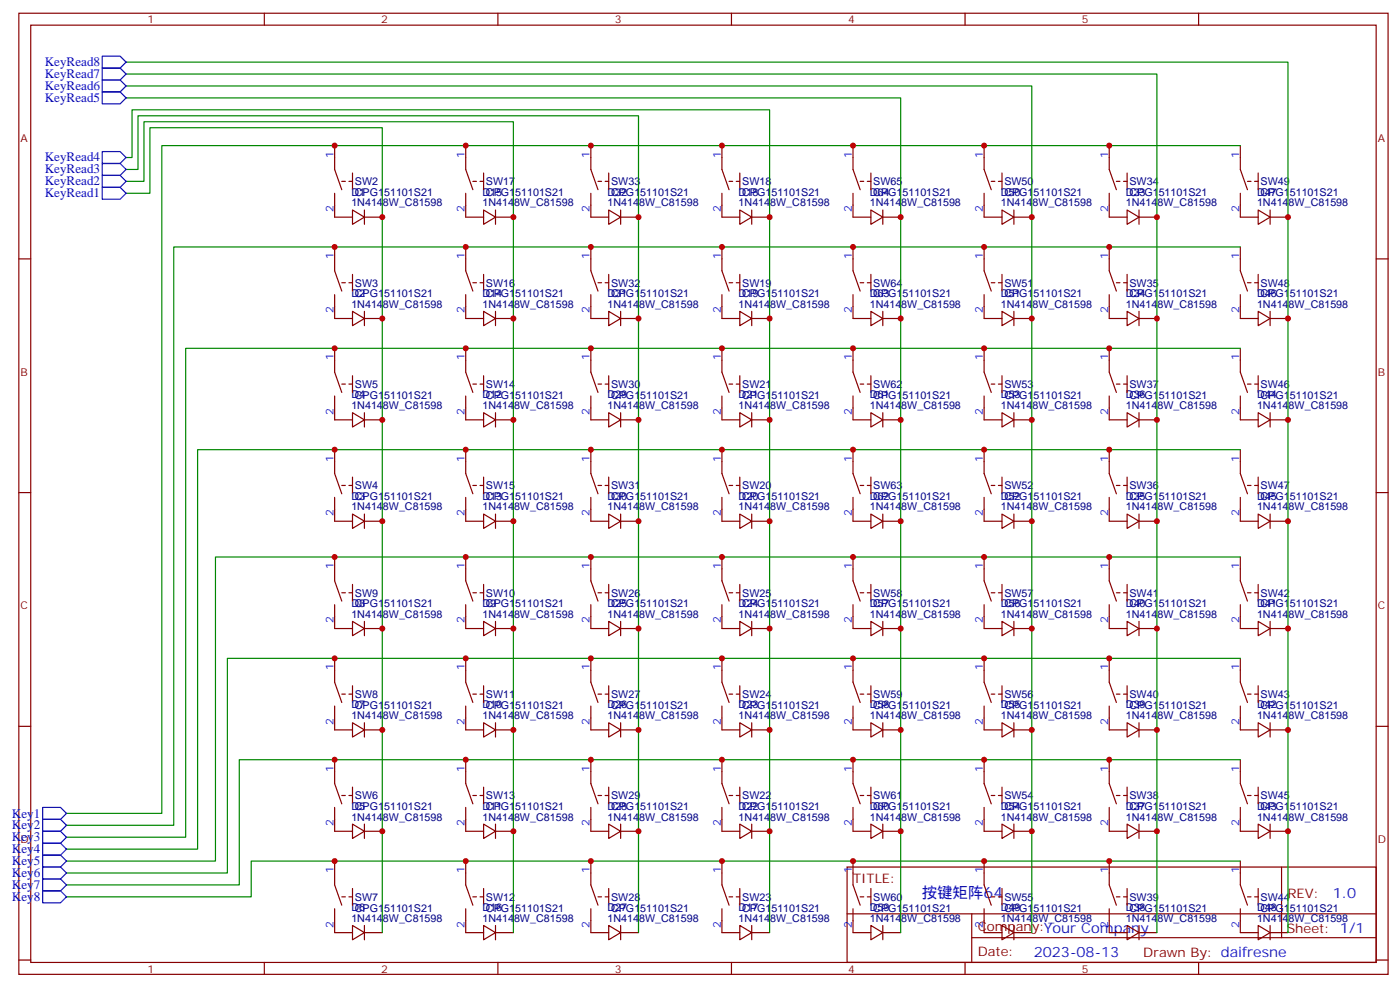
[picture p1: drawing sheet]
<svg xmlns="http://www.w3.org/2000/svg" width="414mm" height="292mm" viewBox="0 0 414 292" stroke-linecap="round" stroke-linejoin="round" font-family="sans-serif">
<g fill="none" stroke="#870000" stroke-width=".35">
<path d="M5.6 3.9h405.3v284.4h-405.3zM9.1 7.4h398.3v277.3h-398.3zM78.2 3.9v3.5M147.4 3.9v3.5M216.5 3.9v3.5M285.7 3.9v3.5M354.8 3.9v3.5M99.1 43.1v7l2.1 6M99.1 57.2v7h5.3M101.2 53.7h1M103.3 53.7h1.1M104.4 51.2v4.9"/>
<path d="M137.9 57.2v7h5.3M137.9 43.1v7l2.1 6M140 53.7h1M142.1 53.7h1.1M143.2 51.2v4.9M174.9 57.2v7h5.3M174.9 43.1v7l2.1 6M177 53.7h1.1M179.1 53.7h1.1M180.2 51.2v4.9M213.7 57.2v7h5.3M213.7 43.1v7l2.1 6"/>
<path d="M215.8 53.7h1.1M217.9 53.7h1.1M219 51.2v4.9M252.5 57.2v7h5.3M252.5 43.1v7l2.1 6M254.6 53.7h1.1M256.8 53.7h1M257.8 51.2v4.9M291.3 57.2v7h5.3M291.3 43.1v7l2.1 6M293.4 53.7h1.1M295.6 53.7h1"/>
<path d="M296.6 51.2v4.9M328.4 57.2v7h5.3M328.4 43.1v7l2.1 6M330.5 53.7h1M332.6 53.7h1.1M333.7 51.2v4.9M367.2 57.2v7h5.3M367.2 43.1v7l2.1 6M369.3 53.7h1M371.4 53.7h1.1M372.5 51.2v4.9M5.6 76.6h3.5"/>
<path d="M99.1 73.1v7l2.1 6M104.4 62.1l3.5 2.1-3.5 2.2zM107.9 62.1v4.3M107.9 64.2h5.3M137.9 73.1v7l2.1 6M143.2 62.1l3.5 2.1-3.5 2.2zM146.7 64.2h5.3M146.7 62.1v4.3M174.9 73.1v7l2.1 6M180.2 62.1l3.5 2.1-3.5 2.2zM183.7 64.2h5.3M183.7 62.1v4.3"/>
<path d="M213.7 73.1v7l2.1 6M219 62.1l3.5 2.1-3.5 2.2zM222.5 64.2h5.3M222.5 62.1v4.3M252.5 73.1v7l2.1 6M257.8 62.1l3.5 2.1-3.5 2.2zM261.3 64.2h5.3M261.3 62.1v4.3M291.3 73.1v7l2.1 6M296.6 62.1l3.5 2.1-3.5 2.2zM300.1 64.2h5.3M300.1 62.1v4.3"/>
<path d="M328.4 73.1v7l2.1 6M333.7 62.1l3.5 2.1-3.5 2.2zM337.2 64.2h5.3M337.2 62.1v4.3M367.2 73.1v7l2.1 6M372.5 62.1l3.5 2.1-3.5 2.2zM376 64.2h5.3M376 62.1v4.3M407.4 76.6h3.5M99.1 87.2v7h5.3M101.2 83.6h1M103.3 83.6h1.1"/>
<path d="M104.4 92.1l3.5 2.1-3.5 2.1zM104.4 81.2v4.9M107.9 92.1v4.2M107.9 94.2h5.3M137.9 87.2v7h5.3M140 83.6h1M142.1 83.6h1.1M143.2 92.1l3.5 2.1-3.5 2.1zM143.2 81.2v4.9M146.7 94.2h5.3M146.7 92.1v4.2M174.9 87.2v7h5.3"/>
<path d="M177 83.6h1.1M179.1 83.6h1.1M180.2 92.1l3.5 2.1-3.5 2.1zM180.2 81.2v4.9M183.7 94.2h5.3M183.7 92.1v4.2M213.7 87.2v7h5.3M215.8 83.6h1.1M217.9 83.6h1.1M219 92.1l3.5 2.1-3.5 2.1zM219 81.2v4.9M222.5 94.2h5.3"/>
<path d="M222.5 92.1v4.2M252.5 87.2v7h5.3M254.6 83.6h1.1M256.8 83.6h1M257.8 92.1l3.5 2.1-3.5 2.1zM257.8 81.2v4.9M261.3 94.2h5.3M261.3 92.1v4.2M291.3 87.2v7h5.3M293.4 83.6h1.1M295.6 83.6h1M296.6 92.1l3.5 2.1-3.5 2.1z"/>
<path d="M296.6 81.2v4.9M300.1 94.2h5.3M300.1 92.1v4.2M328.4 87.2v7h5.3M330.5 83.6h1M332.6 83.6h1.1M333.7 92.1l3.5 2.1-3.5 2.1zM333.7 81.2v4.9M337.2 94.2h5.3M337.2 92.1v4.2M367.2 87.2v7h5.3M369.3 83.6h1"/>
<path d="M371.4 83.6h1.1M372.5 92.1l3.5 2.1-3.5 2.1zM372.5 81.2v4.9M376 94.2h5.3M376 92.1v4.2M99.1 103v7.1l2.1 6M99.1 117.2v7h5.3M101.2 113.6h1M103.3 113.6h1.1M104.4 111.2v4.9M137.9 117.2v7h5.3M137.9 103v7.1l2.1 6"/>
<path d="M140 113.6h1M142.1 113.6h1.1M143.2 111.2v4.9M174.9 117.2v7h5.3M174.9 103v7.1l2.1 6M177 113.6h1.1M179.1 113.6h1.1M180.2 111.2v4.9M213.7 117.2v7h5.3M213.7 103v7.1l2.1 6M215.8 113.6h1.1M217.9 113.6h1.1"/>
<path d="M219 111.2v4.9M252.5 117.2v7h5.3M252.5 103v7.1l2.1 6M254.6 113.6h1.1M256.8 113.6h1M257.8 111.2v4.9M291.3 117.2v7h5.3M291.3 103v7.1l2.1 6M293.4 113.6h1.1M295.6 113.6h1M296.6 111.2v4.9M328.4 117.2v7h5.3"/>
<path d="M328.4 103v7.1l2.1 6M330.5 113.6h1M332.6 113.6h1.1M333.7 111.2v4.9M367.2 117.2v7h5.3M367.2 103v7.1l2.1 6M369.3 113.6h1M371.4 113.6h1.1M372.5 111.2v4.9M99.1 133v7.1l2.1 6M104.4 122.1l3.5 2.1-3.5 2.1zM107.9 122.1v4.2"/>
<path d="M107.9 124.2h5.3M137.9 133v7.1l2.1 6M143.2 122.1l3.5 2.1-3.5 2.1zM146.7 124.2h5.3M146.7 122.1v4.2M174.9 133v7.1l2.1 6M180.2 122.1l3.5 2.1-3.5 2.1zM183.7 124.2h5.3M183.7 122.1v4.2M213.7 133v7.1l2.1 6M219 122.1l3.5 2.1-3.5 2.1zM222.5 124.2h5.3"/>
<path d="M222.5 122.1v4.2M252.5 133v7.1l2.1 6M257.8 122.1l3.5 2.1-3.5 2.1zM261.3 124.2h5.3M261.3 122.1v4.2M291.3 133v7.1l2.1 6M296.6 122.1l3.5 2.1-3.5 2.1zM300.1 124.2h5.3M300.1 122.1v4.2M328.4 133v7.1l2.1 6M333.7 122.1l3.5 2.1-3.5 2.1zM337.2 124.2h5.3"/>
<path d="M337.2 122.1v4.2M367.2 133v7.1l2.1 6M372.5 122.1l3.5 2.1-3.5 2.1zM376 124.2h5.3M376 122.1v4.2M5.6 145.7h3.5M99.1 147.1v7.1h5.3M101.2 143.6h1M103.3 143.6h1.1M104.4 152.1l3.5 2.1-3.5 2.1zM104.4 141.1v5M107.9 152.1v4.2"/>
<path d="M107.9 154.2h5.3M137.9 147.1v7.1h5.3M140 143.6h1M142.1 143.6h1.1M143.2 152.1l3.5 2.1-3.5 2.1zM143.2 141.1v5M146.7 154.2h5.3M146.7 152.1v4.2M174.9 147.1v7.1h5.3M177 143.6h1.1M179.1 143.6h1.1M180.2 152.1l3.5 2.1-3.5 2.1z"/>
<path d="M180.2 141.1v5M183.7 154.2h5.3M183.7 152.1v4.2M213.7 147.1v7.1h5.3M215.8 143.6h1.1M217.9 143.6h1.1M219 152.1l3.5 2.1-3.5 2.1zM219 141.1v5M222.5 154.2h5.3M222.5 152.1v4.2M252.5 147.1v7.1h5.3M254.6 143.6h1.1"/>
<path d="M256.8 143.6h1M257.8 152.1l3.5 2.1-3.5 2.1zM257.8 141.1v5M261.3 154.2h5.3M261.3 152.1v4.2M291.3 147.1v7.1h5.3M293.4 143.6h1.1M295.6 143.6h1M296.6 152.1l3.5 2.1-3.5 2.1zM296.6 141.1v5M300.1 154.2h5.3M300.1 152.1v4.2"/>
<path d="M328.4 147.1v7.1h5.3M330.5 143.6h1M332.6 143.6h1.1M333.7 152.1l3.5 2.1-3.5 2.1zM333.7 141.1v5M337.2 154.2h5.3M337.2 152.1v4.2M367.2 147.1v7.1h5.3M369.3 143.6h1M371.4 143.6h1.1M372.5 152.1l3.5 2.1-3.5 2.1zM372.5 141.1v5"/>
<path d="M376 154.2h5.3M376 152.1v4.2M407.4 145.7h3.5M99.1 164.8v7l2.1 6M99.1 178.9v7h5.3M101.2 175.4h1M103.3 175.4h1.1M104.4 172.9v4.9M137.9 178.9v7h5.3M137.9 164.8v7l2.1 6M140 175.4h1M142.1 175.4h1.1"/>
<path d="M143.2 172.9v4.9M174.9 178.9v7h5.3M174.9 164.8v7l2.1 6M177 175.4h1.1M179.1 175.4h1.1M180.2 172.9v4.9M213.7 178.9v7h5.3M213.7 164.8v7l2.1 6M215.8 175.4h1.1M217.9 175.4h1.1M219 172.9v4.9M252.5 178.9v7h5.3"/>
<path d="M252.5 164.8v7l2.1 6M254.6 175.4h1.1M256.8 175.4h1M257.8 172.9v4.9M291.3 178.9v7h5.3M291.3 164.8v7l2.1 6M293.4 175.4h1.1M295.6 175.4h1M296.6 172.9v4.9M328.4 178.9v7h5.3M328.4 164.8v7l2.1 6M330.5 175.4h1"/>
<path d="M332.6 175.4h1.1M333.7 172.9v4.9M367.2 178.9v7h5.3M367.2 164.8v7l2.1 6M369.3 175.4h1M371.4 175.4h1.1M372.5 172.9v4.9M99.1 194.8v7l2.1 6M104.4 183.8l3.5 2.1-3.5 2.2zM107.9 183.8v4.3M107.9 185.9h5.3M137.9 194.8v7l2.1 6"/>
<path d="M143.2 183.8l3.5 2.1-3.5 2.2zM146.7 185.9h5.3M146.7 183.8v4.3M174.9 194.8v7l2.1 6M180.2 183.8l3.5 2.1-3.5 2.2zM183.7 185.9h5.3M183.7 183.8v4.3M213.7 194.8v7l2.1 6M219 183.8l3.5 2.1-3.5 2.2zM222.5 185.9h5.3M222.5 183.8v4.3M252.5 194.8v7l2.1 6"/>
<path d="M257.8 183.8l3.5 2.1-3.5 2.2zM261.3 185.9h5.3M261.3 183.8v4.3M291.3 194.8v7l2.1 6M296.6 183.8l3.5 2.1-3.5 2.2zM300.1 185.9h5.3M300.1 183.8v4.3M328.4 194.8v7l2.1 6M333.7 183.8l3.5 2.1-3.5 2.2zM337.2 185.9h5.3M337.2 183.8v4.3M367.2 194.8v7l2.1 6"/>
<path d="M372.5 183.8l3.5 2.1-3.5 2.2zM376 185.9h5.3M376 183.8v4.3M5.6 214.9h3.5M99.1 208.9v7h5.3M101.2 205.4h1M103.3 205.4h1.1M104.4 213.8l3.5 2.1-3.5 2.2zM104.4 202.9v4.9M107.9 213.8v4.3M107.9 215.9h5.3M137.9 208.9v7h5.3"/>
<path d="M140 205.4h1M142.1 205.4h1.1M143.2 213.8l3.5 2.1-3.5 2.2zM143.2 202.9v4.9M146.7 215.9h5.3M146.7 213.8v4.3M174.9 208.9v7h5.3M177 205.4h1.1M179.1 205.4h1.1M180.2 213.8l3.5 2.1-3.5 2.2zM180.2 202.9v4.9M183.7 215.9h5.3"/>
<path d="M183.7 213.8v4.3M213.7 208.9v7h5.3M215.8 205.4h1.1M217.9 205.4h1.1M219 213.8l3.5 2.1-3.5 2.2zM219 202.9v4.9M222.5 215.9h5.3M222.5 213.8v4.3M252.5 208.9v7h5.3M254.6 205.4h1.1M256.8 205.4h1M257.8 213.8l3.5 2.1-3.5 2.2z"/>
<path d="M257.8 202.9v4.9M261.3 215.9h5.3M261.3 213.8v4.3M291.3 208.9v7h5.3M293.4 205.4h1.1M295.6 205.4h1M296.6 213.8l3.5 2.1-3.5 2.2zM296.6 202.9v4.9M300.1 215.9h5.3M300.1 213.8v4.3M328.4 208.9v7h5.3M330.5 205.4h1"/>
<path d="M332.6 205.4h1.1M333.7 213.8l3.5 2.1-3.5 2.2zM333.7 202.9v4.9M337.2 215.9h5.3M337.2 213.8v4.3M367.2 208.9v7h5.3M369.3 205.4h1M371.4 205.4h1.1M372.5 213.8l3.5 2.1-3.5 2.2zM372.5 202.9v4.9M376 215.9h5.3M376 213.8v4.3"/>
<path d="M407.4 214.9h3.5M99.1 224.8v7l2.1 6M99.1 238.9v7h5.3M101.2 235.3h1M103.3 235.3h1.1M104.4 232.9v4.9M137.9 238.9v7h5.3M137.9 224.8v7l2.1 6M140 235.3h1M142.1 235.3h1.1M143.2 232.9v4.9M174.9 238.9v7h5.3"/>
<path d="M174.9 224.8v7l2.1 6M177 235.3h1.1M179.1 235.3h1.1M180.2 232.9v4.9M213.7 238.9v7h5.3M213.7 224.8v7l2.1 6M215.8 235.3h1.1M217.9 235.3h1.1M219 232.9v4.9M252.5 238.9v7h5.3M252.5 224.8v7l2.1 6M254.6 235.3h1.1"/>
<path d="M256.8 235.3h1M257.8 232.9v4.9M291.3 238.9v7h5.3M291.3 224.8v7l2.1 6M293.4 235.3h1.1M295.6 235.3h1M296.6 232.9v4.9M328.4 238.9v7h5.3M328.4 224.8v7l2.1 6M330.5 235.3h1M332.6 235.3h1.1M333.7 232.9v4.9"/>
<path d="M367.2 238.9v7h5.3M367.2 224.8v7l2.1 6M369.3 235.3h1M371.4 235.3h1.1M372.5 232.9v4.9M99.1 254.7v7.1l2.1 6M104.4 243.8l3.5 2.1-3.5 2.1zM107.9 243.8v4.2M107.9 245.9h5.3M137.9 254.7v7.1l2.1 6M143.2 243.8l3.5 2.1-3.5 2.1zM146.7 245.9h5.3"/>
<path d="M146.7 243.8v4.2M174.9 254.7v7.1l2.1 6M180.2 243.8l3.5 2.1-3.5 2.1zM183.7 245.9h5.3M183.7 243.8v4.2M213.7 254.7v7.1l2.1 6M219 243.8l3.5 2.1-3.5 2.1zM222.5 245.9h5.3M222.5 243.8v4.2M250.8 256.5h156.6v28.2h-156.6zM252.5 254.7v7.1l2.1 6M257.8 243.8l3.5 2.1-3.5 2.1z"/>
<path d="M261.3 245.9h5.3M261.3 243.8v4.2M291.3 254.7v7.1l2.1 6M296.6 243.8l3.5 2.1-3.5 2.1zM300.1 245.9h5.3M300.1 243.8v4.2M328.4 254.7v7.1l2.1 6M333.7 243.8l3.5 2.1-3.5 2.1zM337.2 245.9h5.3M337.2 243.8v4.2M367.2 254.7v7.1l2.1 6M372.5 243.8l3.5 2.1-3.5 2.1z"/>
<path d="M376 245.9h5.3M376 243.8v4.2M379.4 256.5v20.9M99.1 268.9v7h5.3M101.2 265.3h1M103.3 265.3h1.1M104.4 273.8l3.5 2.1-3.5 2.1zM104.4 262.9v4.9M107.9 273.8v4.2M107.9 275.9h5.3M137.9 268.9v7h5.3M140 265.3h1"/>
<path d="M142.1 265.3h1.1M143.2 273.8l3.5 2.1-3.5 2.1zM143.2 262.9v4.9M146.7 275.9h5.3M146.7 273.8v4.2M174.9 268.9v7h5.3M177 265.3h1.1M179.1 265.3h1.1M180.2 273.8l3.5 2.1-3.5 2.1zM180.2 262.9v4.9M183.7 275.9h5.3M183.7 273.8v4.2"/>
<path d="M213.7 268.9v7h5.3M215.8 265.3h1.1M217.9 265.3h1.1M219 273.8l3.5 2.1-3.5 2.1zM219 262.9v4.9M222.5 275.9h5.3M222.5 273.8v4.2M250.8 270.4h156.5M252.5 268.9v7h5.3M254.6 265.3h1.1M256.8 265.3h1M257.8 273.8l3.5 2.1-3.5 2.1z"/>
<path d="M257.8 262.9v4.9M261.3 275.9h5.3M261.3 273.8v4.2M287.7 277.4h119.6M287.7 270.4v14.1M291.3 268.9v7h5.3M293.4 265.3h1.1M295.6 265.3h1M296.6 273.8l3.5 2.1-3.5 2.1zM296.6 262.9v4.9M300.1 275.9h5.3M300.1 273.8v4.2"/>
<path d="M328.4 268.9v7h5.3M330.5 265.3h1M332.6 265.3h1.1M333.7 273.8l3.5 2.1-3.5 2.1zM333.7 262.9v4.9M337.2 275.9h5.3M337.2 273.8v4.2M367.2 268.9v7h5.3M369.3 265.3h1M371.4 265.3h1.1M372.5 273.8l3.5 2.1-3.5 2.1zM372.5 262.9v4.9"/>
<path d="M376 275.9h5.3M376 273.8v4.2M5.6 284h3.5M78.2 284.7v3.6M147.4 284.7v3.6M216.5 284.7v3.6M285.7 284.7v3.6M354.8 284.7v3.6M407.4 284h3.5"/>
</g>
<g fill="none" stroke="#008700" stroke-width=".35">
<path d="M37.3 18.4h344v257.5M37.3 29h229.3v246.9M37.3 25.4h268.1v250.5M37.3 21.9h305.2v254M37.3 57.2h7.1v-19.4h68.8v238.1M37.3 53.7h5.3v-17.7h109.4v239.9M37.3 50.1h3.6v-15.8h148.1v241.6M37.3 46.6h1.8v-14.1h188.7v243.4M367.2 43.1h-319.3v197.5h-28.2M367.2 73.1h-315.8v171.1h-31.7M367.2 103h-312.2v144.7h-35.3M367.2 133h-308.7v118.2h-38.8"/>
<path d="M367.2 164.8h-303.4v89.9h-44.1M367.2 194.8h-299.9v63.5h-47.6M367.2 224.8h-296.4v37h-51.1M367.2 254.7h-292.8v10.6h-54.7"/>
</g>
<g fill="none" stroke="#00f" stroke-width=".35">
<path d="M30.3 16.6h5.3l1.7 1.8-1.7 1.7h-5.3zM30.3 27.2h5.3l1.7 1.8-1.7 1.7h-5.3zM30.3 23.7h5.3l1.7 1.7-1.7 1.8h-5.3zM30.3 20.1h5.3l1.7 1.8-1.7 1.8h-5.3zM30.3 55.4h5.3l1.7 1.8-1.7 1.7h-5.3zM30.3 51.9h5.3l1.7 1.8-1.7 1.7h-5.3zM30.3 48.4h5.3l1.7 1.7-1.7 1.8h-5.3zM30.3 44.8h5.3l1.7 1.8-1.7 1.8h-5.3zM12.6 238.9h5.3l1.8 1.7-1.8 1.8h-5.3zM12.6 242.4h5.3l1.8 1.8-1.8 1.7h-5.3zM12.6 245.9h5.3l1.8 1.8-1.8 1.7h-5.3zM12.6 249.4h5.3l1.8 1.8-1.8 1.8h-5.3z"/>
<path d="M12.6 253h5.3l1.8 1.7-1.8 1.8h-5.3zM12.6 256.5h5.3l1.8 1.8-1.8 1.7h-5.3zM12.6 260h5.3l1.8 1.8-1.8 1.8h-5.3zM12.6 263.6h5.3l1.8 1.7-1.8 1.8h-5.3z"/>
</g>
<g fill="#c00">
<circle cx="99.1" cy="133" r=".88"/>
<circle cx="137.9" cy="133" r=".88"/>
<circle cx="213.7" cy="133" r=".88"/>
<circle cx="174.9" cy="133" r=".88"/>
<circle cx="328.4" cy="133" r=".88"/>
<circle cx="291.3" cy="133" r=".88"/>
<circle cx="252.5" cy="133" r=".88"/>
<circle cx="99.1" cy="164.8" r=".88"/>
<circle cx="137.9" cy="164.8" r=".88"/>
<circle cx="213.7" cy="164.8" r=".88"/>
<circle cx="174.9" cy="164.8" r=".88"/>
<circle cx="328.4" cy="164.8" r=".88"/>
<circle cx="291.3" cy="164.8" r=".88"/>
<circle cx="252.5" cy="164.8" r=".88"/>
<circle cx="99.1" cy="194.8" r=".88"/>
<circle cx="137.9" cy="194.8" r=".88"/>
<circle cx="213.7" cy="194.8" r=".88"/>
<circle cx="174.9" cy="194.8" r=".88"/>
<circle cx="328.4" cy="194.8" r=".88"/>
<circle cx="291.3" cy="194.8" r=".88"/>
<circle cx="252.5" cy="194.8" r=".88"/>
<circle cx="99.1" cy="224.8" r=".88"/>
<circle cx="137.9" cy="224.8" r=".88"/>
<circle cx="213.7" cy="224.8" r=".88"/>
<circle cx="174.9" cy="224.8" r=".88"/>
<circle cx="328.4" cy="224.8" r=".88"/>
<circle cx="291.3" cy="224.8" r=".88"/>
<circle cx="252.5" cy="224.8" r=".88"/>
<circle cx="99.1" cy="254.7" r=".88"/>
<circle cx="137.9" cy="254.7" r=".88"/>
<circle cx="213.7" cy="254.7" r=".88"/>
<circle cx="174.9" cy="254.7" r=".88"/>
<circle cx="328.4" cy="254.7" r=".88"/>
<circle cx="291.3" cy="254.7" r=".88"/>
<circle cx="252.5" cy="254.7" r=".88"/>
<circle cx="99.1" cy="43.1" r=".88"/>
<circle cx="137.9" cy="43.1" r=".88"/>
<circle cx="213.7" cy="43.1" r=".88"/>
<circle cx="174.9" cy="43.1" r=".88"/>
<circle cx="328.4" cy="43.1" r=".88"/>
<circle cx="291.3" cy="43.1" r=".88"/>
<circle cx="252.5" cy="43.1" r=".88"/>
<circle cx="99.1" cy="73.1" r=".88"/>
<circle cx="137.9" cy="73.1" r=".88"/>
<circle cx="213.7" cy="73.1" r=".88"/>
<circle cx="174.9" cy="73.1" r=".88"/>
<circle cx="328.4" cy="73.1" r=".88"/>
<circle cx="291.3" cy="73.1" r=".88"/>
<circle cx="252.5" cy="73.1" r=".88"/>
<circle cx="99.1" cy="103" r=".88"/>
<circle cx="137.9" cy="103" r=".88"/>
<circle cx="213.7" cy="103" r=".88"/>
<circle cx="174.9" cy="103" r=".88"/>
<circle cx="328.4" cy="103" r=".88"/>
<circle cx="291.3" cy="103" r=".88"/>
<circle cx="252.5" cy="103" r=".88"/>
<circle cx="113.2" cy="64.2" r=".88"/>
<circle cx="113.2" cy="94.2" r=".88"/>
<circle cx="113.2" cy="154.2" r=".88"/>
<circle cx="113.2" cy="124.2" r=".88"/>
<circle cx="113.2" cy="245.9" r=".88"/>
<circle cx="113.2" cy="215.9" r=".88"/>
<circle cx="113.2" cy="185.9" r=".88"/>
<circle cx="152" cy="185.9" r=".88"/>
<circle cx="152" cy="215.9" r=".88"/>
<circle cx="152" cy="245.9" r=".88"/>
<circle cx="152" cy="124.2" r=".88"/>
<circle cx="152" cy="154.2" r=".88"/>
<circle cx="152" cy="94.2" r=".88"/>
<circle cx="152" cy="64.2" r=".88"/>
<circle cx="189" cy="185.9" r=".88"/>
<circle cx="189" cy="215.9" r=".88"/>
<circle cx="189" cy="245.9" r=".88"/>
<circle cx="189" cy="124.2" r=".88"/>
<circle cx="189" cy="154.2" r=".88"/>
<circle cx="189" cy="94.2" r=".88"/>
<circle cx="189" cy="64.2" r=".88"/>
<circle cx="227.8" cy="64.2" r=".88"/>
<circle cx="227.8" cy="94.2" r=".88"/>
<circle cx="227.8" cy="154.2" r=".88"/>
<circle cx="227.8" cy="124.2" r=".88"/>
<circle cx="227.8" cy="245.9" r=".88"/>
<circle cx="227.8" cy="215.9" r=".88"/>
<circle cx="227.8" cy="185.9" r=".88"/>
<circle cx="266.6" cy="185.9" r=".88"/>
<circle cx="266.6" cy="215.9" r=".88"/>
<circle cx="266.6" cy="245.9" r=".88"/>
<circle cx="266.6" cy="124.2" r=".88"/>
<circle cx="266.6" cy="154.2" r=".88"/>
<circle cx="266.6" cy="94.2" r=".88"/>
<circle cx="266.6" cy="64.2" r=".88"/>
<circle cx="305.4" cy="64.2" r=".88"/>
<circle cx="305.4" cy="94.2" r=".88"/>
<circle cx="305.4" cy="154.2" r=".88"/>
<circle cx="305.4" cy="124.2" r=".88"/>
<circle cx="305.4" cy="245.9" r=".88"/>
<circle cx="305.4" cy="215.9" r=".88"/>
<circle cx="305.4" cy="185.9" r=".88"/>
<circle cx="342.5" cy="64.2" r=".88"/>
<circle cx="342.5" cy="94.2" r=".88"/>
<circle cx="342.5" cy="154.2" r=".88"/>
<circle cx="342.5" cy="124.2" r=".88"/>
<circle cx="342.5" cy="245.9" r=".88"/>
<circle cx="342.5" cy="215.9" r=".88"/>
<circle cx="342.5" cy="185.9" r=".88"/>
<circle cx="381.3" cy="185.9" r=".88"/>
<circle cx="381.3" cy="215.9" r=".88"/>
<circle cx="381.3" cy="245.9" r=".88"/>
<circle cx="381.3" cy="124.2" r=".88"/>
<circle cx="381.3" cy="154.2" r=".88"/>
<circle cx="381.3" cy="94.2" r=".88"/>
<circle cx="381.3" cy="64.2" r=".88"/>
</g>
<text font-size="4.6" fill="#00f" x="272.8" y="265.5">按键矩阵64</text>
<g font-size="4.2" fill="#00f">
<text x="394.6" y="265.8">1.0</text>
<text x="306" y="283.1">2023-08-13</text>
</g>
<g font-size="3.9" fill="#00f">
<text x="13.3" y="23.1">KeyRead7</text>
<text x="13.3" y="19.5">KeyRead8</text>
<text x="13.3" y="26.6">KeyRead6</text>
<text x="13.3" y="30.1">KeyRead5</text>
<text x="13.3" y="47.8">KeyRead4</text>
<text x="13.3" y="51.3">KeyRead3</text>
<text x="13.3" y="58.4">KeyRead1</text>
<text x="13.3" y="54.8">KeyRead2</text>
<text x="3.5" y="241.9">Key1</text>
<text x="3.5" y="245.3">Key2</text>
<text x="3.5" y="248.8">Key3</text>
<text x="3.5" y="252.4">Key4</text>
<text x="3.5" y="255.9">Key5</text>
<text x="3.5" y="259.4">Key6</text>
<text x="3.5" y="263">Key7</text>
<text x="3.5" y="266.5">Key8</text>
</g>
<g font-size="3.9" fill="#800">
<text x="252.5" y="261.1">TITLE:</text>
<text x="381.1" y="265.8">REV:</text>
<text x="289.4" y="275.3">Company:Your Company</text>
<text x="380.8" y="275.9">Sheet: 1/1</text>
<text x="289.4" y="283">Date:</text>
<text x="338.5" y="283.1">Drawn By: daifresne</text>
</g>
<g font-size="3.2" fill="#800">
<text x="43.7" y="6.9">1</text>
<text x="112.8" y="6.9">2</text>
<text x="182" y="6.9">3</text>
<text x="251.1" y="6.9">4</text>
<text x="320.3" y="6.9">5</text>
<text x="6.1" y="42">A</text>
<text x="407.9" y="42">A</text>
<text x="6.1" y="111.2">B</text>
<text x="407.9" y="111.2">B</text>
<text x="6.1" y="180.3">C</text>
<text x="407.9" y="180.3">C</text>
<text x="6.1" y="249.4">D</text>
<text x="407.9" y="249.4">D</text>
<text x="43.7" y="287.7">1</text>
<text x="112.8" y="287.7">2</text>
<text x="182" y="287.7">3</text>
<text x="251.1" y="287.7">4</text>
<text x="320.3" y="287.7">5</text>
</g>
<g font-size="3.2" fill="#00f">
<text x="98.7" y="46.6" transform="rotate(-90 98.7 46.6)">1</text>
<text x="137.5" y="46.6" transform="rotate(-90 137.5 46.6)">1</text>
<text x="174.6" y="46.6" transform="rotate(-90 174.6 46.6)">1</text>
<text x="213.4" y="46.6" transform="rotate(-90 213.4 46.6)">1</text>
<text x="252.2" y="46.6" transform="rotate(-90 252.2 46.6)">1</text>
<text x="291" y="46.6" transform="rotate(-90 291 46.6)">1</text>
<text x="328" y="46.6" transform="rotate(-90 328 46.6)">1</text>
<text x="366.8" y="46.6" transform="rotate(-90 366.8 46.6)">1</text>
<text x="98.7" y="62.7" transform="rotate(-90 98.7 62.7)">2</text>
<text x="137.5" y="62.7" transform="rotate(-90 137.5 62.7)">2</text>
<text x="174.6" y="62.7" transform="rotate(-90 174.6 62.7)">2</text>
<text x="213.4" y="62.7" transform="rotate(-90 213.4 62.7)">2</text>
<text x="252.2" y="62.7" transform="rotate(-90 252.2 62.7)">2</text>
<text x="291" y="62.7" transform="rotate(-90 291 62.7)">2</text>
<text x="328" y="62.7" transform="rotate(-90 328 62.7)">2</text>
<text x="366.8" y="62.7" transform="rotate(-90 366.8 62.7)">2</text>
<text x="98.7" y="76.6" transform="rotate(-90 98.7 76.6)">1</text>
<text x="137.5" y="76.6" transform="rotate(-90 137.5 76.6)">1</text>
<text x="174.6" y="76.6" transform="rotate(-90 174.6 76.6)">1</text>
<text x="213.4" y="76.6" transform="rotate(-90 213.4 76.6)">1</text>
<text x="252.2" y="76.6" transform="rotate(-90 252.2 76.6)">1</text>
<text x="291" y="76.6" transform="rotate(-90 291 76.6)">1</text>
<text x="328" y="76.6" transform="rotate(-90 328 76.6)">1</text>
<text x="366.8" y="76.6" transform="rotate(-90 366.8 76.6)">1</text>
<text x="98.7" y="92.7" transform="rotate(-90 98.7 92.7)">2</text>
<text x="137.5" y="92.7" transform="rotate(-90 137.5 92.7)">2</text>
<text x="174.6" y="92.7" transform="rotate(-90 174.6 92.7)">2</text>
<text x="213.4" y="92.7" transform="rotate(-90 213.4 92.7)">2</text>
<text x="252.2" y="92.7" transform="rotate(-90 252.2 92.7)">2</text>
<text x="291" y="92.7" transform="rotate(-90 291 92.7)">2</text>
<text x="328" y="92.7" transform="rotate(-90 328 92.7)">2</text>
<text x="366.8" y="92.7" transform="rotate(-90 366.8 92.7)">2</text>
<text x="98.7" y="106.6" transform="rotate(-90 98.7 106.6)">1</text>
<text x="137.5" y="106.6" transform="rotate(-90 137.5 106.6)">1</text>
<text x="174.6" y="106.6" transform="rotate(-90 174.6 106.6)">1</text>
<text x="213.4" y="106.6" transform="rotate(-90 213.4 106.6)">1</text>
<text x="252.2" y="106.6" transform="rotate(-90 252.2 106.6)">1</text>
<text x="291" y="106.6" transform="rotate(-90 291 106.6)">1</text>
<text x="328" y="106.6" transform="rotate(-90 328 106.6)">1</text>
<text x="366.8" y="106.6" transform="rotate(-90 366.8 106.6)">1</text>
<text x="98.7" y="122.7" transform="rotate(-90 98.7 122.7)">2</text>
<text x="137.5" y="122.7" transform="rotate(-90 137.5 122.7)">2</text>
<text x="174.6" y="122.7" transform="rotate(-90 174.6 122.7)">2</text>
<text x="213.4" y="122.7" transform="rotate(-90 213.4 122.7)">2</text>
<text x="252.2" y="122.7" transform="rotate(-90 252.2 122.7)">2</text>
<text x="291" y="122.7" transform="rotate(-90 291 122.7)">2</text>
<text x="328" y="122.7" transform="rotate(-90 328 122.7)">2</text>
<text x="366.8" y="122.7" transform="rotate(-90 366.8 122.7)">2</text>
<text x="98.7" y="136.6" transform="rotate(-90 98.7 136.6)">1</text>
<text x="137.5" y="136.6" transform="rotate(-90 137.5 136.6)">1</text>
<text x="174.6" y="136.6" transform="rotate(-90 174.6 136.6)">1</text>
<text x="213.4" y="136.6" transform="rotate(-90 213.4 136.6)">1</text>
<text x="252.2" y="136.6" transform="rotate(-90 252.2 136.6)">1</text>
<text x="291" y="136.6" transform="rotate(-90 291 136.6)">1</text>
<text x="328" y="136.6" transform="rotate(-90 328 136.6)">1</text>
<text x="366.8" y="136.6" transform="rotate(-90 366.8 136.6)">1</text>
<text x="98.7" y="152.7" transform="rotate(-90 98.7 152.7)">2</text>
<text x="137.5" y="152.7" transform="rotate(-90 137.5 152.7)">2</text>
<text x="174.6" y="152.7" transform="rotate(-90 174.6 152.7)">2</text>
<text x="213.4" y="152.7" transform="rotate(-90 213.4 152.7)">2</text>
<text x="252.2" y="152.7" transform="rotate(-90 252.2 152.7)">2</text>
<text x="291" y="152.7" transform="rotate(-90 291 152.7)">2</text>
<text x="328" y="152.7" transform="rotate(-90 328 152.7)">2</text>
<text x="366.8" y="152.7" transform="rotate(-90 366.8 152.7)">2</text>
<text x="98.7" y="168.3" transform="rotate(-90 98.7 168.3)">1</text>
<text x="137.5" y="168.3" transform="rotate(-90 137.5 168.3)">1</text>
<text x="174.6" y="168.3" transform="rotate(-90 174.6 168.3)">1</text>
<text x="213.4" y="168.3" transform="rotate(-90 213.4 168.3)">1</text>
<text x="252.2" y="168.3" transform="rotate(-90 252.2 168.3)">1</text>
<text x="291" y="168.3" transform="rotate(-90 291 168.3)">1</text>
<text x="328" y="168.3" transform="rotate(-90 328 168.3)">1</text>
<text x="366.8" y="168.3" transform="rotate(-90 366.8 168.3)">1</text>
<text x="98.7" y="184.4" transform="rotate(-90 98.7 184.4)">2</text>
<text x="137.5" y="184.4" transform="rotate(-90 137.5 184.4)">2</text>
<text x="174.6" y="184.4" transform="rotate(-90 174.6 184.4)">2</text>
<text x="213.4" y="184.4" transform="rotate(-90 213.4 184.4)">2</text>
<text x="252.2" y="184.4" transform="rotate(-90 252.2 184.4)">2</text>
<text x="291" y="184.4" transform="rotate(-90 291 184.4)">2</text>
<text x="328" y="184.4" transform="rotate(-90 328 184.4)">2</text>
<text x="366.8" y="184.4" transform="rotate(-90 366.8 184.4)">2</text>
<text x="98.7" y="198.3" transform="rotate(-90 98.7 198.3)">1</text>
<text x="137.5" y="198.3" transform="rotate(-90 137.5 198.3)">1</text>
<text x="174.6" y="198.3" transform="rotate(-90 174.6 198.3)">1</text>
<text x="213.4" y="198.3" transform="rotate(-90 213.4 198.3)">1</text>
<text x="252.2" y="198.3" transform="rotate(-90 252.2 198.3)">1</text>
<text x="291" y="198.3" transform="rotate(-90 291 198.3)">1</text>
<text x="328" y="198.3" transform="rotate(-90 328 198.3)">1</text>
<text x="366.8" y="198.3" transform="rotate(-90 366.8 198.3)">1</text>
<text x="98.7" y="214.4" transform="rotate(-90 98.7 214.4)">2</text>
<text x="137.5" y="214.4" transform="rotate(-90 137.5 214.4)">2</text>
<text x="174.6" y="214.4" transform="rotate(-90 174.6 214.4)">2</text>
<text x="213.4" y="214.4" transform="rotate(-90 213.4 214.4)">2</text>
<text x="252.2" y="214.4" transform="rotate(-90 252.2 214.4)">2</text>
<text x="291" y="214.4" transform="rotate(-90 291 214.4)">2</text>
<text x="328" y="214.4" transform="rotate(-90 328 214.4)">2</text>
<text x="366.8" y="214.4" transform="rotate(-90 366.8 214.4)">2</text>
<text x="98.7" y="228.3" transform="rotate(-90 98.7 228.3)">1</text>
<text x="137.5" y="228.3" transform="rotate(-90 137.5 228.3)">1</text>
<text x="174.6" y="228.3" transform="rotate(-90 174.6 228.3)">1</text>
<text x="213.4" y="228.3" transform="rotate(-90 213.4 228.3)">1</text>
<text x="252.2" y="228.3" transform="rotate(-90 252.2 228.3)">1</text>
<text x="291" y="228.3" transform="rotate(-90 291 228.3)">1</text>
<text x="328" y="228.3" transform="rotate(-90 328 228.3)">1</text>
<text x="366.8" y="228.3" transform="rotate(-90 366.8 228.3)">1</text>
<text x="98.7" y="244.4" transform="rotate(-90 98.7 244.4)">2</text>
<text x="137.5" y="244.4" transform="rotate(-90 137.5 244.4)">2</text>
<text x="174.6" y="244.4" transform="rotate(-90 174.6 244.4)">2</text>
<text x="213.4" y="244.4" transform="rotate(-90 213.4 244.4)">2</text>
<text x="252.2" y="244.4" transform="rotate(-90 252.2 244.4)">2</text>
<text x="291" y="244.4" transform="rotate(-90 291 244.4)">2</text>
<text x="328" y="244.4" transform="rotate(-90 328 244.4)">2</text>
<text x="366.8" y="244.4" transform="rotate(-90 366.8 244.4)">2</text>
<text x="98.7" y="258.3" transform="rotate(-90 98.7 258.3)">1</text>
<text x="137.5" y="258.3" transform="rotate(-90 137.5 258.3)">1</text>
<text x="174.6" y="258.3" transform="rotate(-90 174.6 258.3)">1</text>
<text x="213.4" y="258.3" transform="rotate(-90 213.4 258.3)">1</text>
<text x="252.2" y="258.3" transform="rotate(-90 252.2 258.3)">1</text>
<text x="291" y="258.3" transform="rotate(-90 291 258.3)">1</text>
<text x="328" y="258.3" transform="rotate(-90 328 258.3)">1</text>
<text x="366.8" y="258.3" transform="rotate(-90 366.8 258.3)">1</text>
<text x="98.7" y="274.4" transform="rotate(-90 98.7 274.4)">2</text>
<text x="137.5" y="274.4" transform="rotate(-90 137.5 274.4)">2</text>
<text x="174.6" y="274.4" transform="rotate(-90 174.6 274.4)">2</text>
<text x="213.4" y="274.4" transform="rotate(-90 213.4 274.4)">2</text>
<text x="252.2" y="274.4" transform="rotate(-90 252.2 274.4)">2</text>
<text x="291" y="274.4" transform="rotate(-90 291 274.4)">2</text>
<text x="328" y="274.4" transform="rotate(-90 328 274.4)">2</text>
<text x="366.8" y="274.4" transform="rotate(-90 366.8 274.4)">2</text>
</g>
<g font-size="3.2" fill="#000080">
<text x="104" y="57.9">D1</text>
<text x="105.1" y="58">CPG151101S21</text>
<text x="105.1" y="54.8">SW2</text>
<text x="142.8" y="57.9">D15</text>
<text x="143.9" y="58">CPG151101S21</text>
<text x="143.9" y="54.8">SW17</text>
<text x="179.9" y="57.9">D32</text>
<text x="180.9" y="58">CPG151101S21</text>
<text x="180.9" y="54.8">SW33</text>
<text x="218.7" y="57.9">D18</text>
<text x="219.7" y="58">CPG151101S21</text>
<text x="219.7" y="54.8">SW18</text>
<text x="257.5" y="57.9">D64</text>
<text x="258.5" y="58">CPG151101S21</text>
<text x="258.5" y="54.8">SW65</text>
<text x="296.3" y="57.9">D50</text>
<text x="297.3" y="58">CPG151101S21</text>
<text x="297.3" y="54.8">SW50</text>
<text x="333.3" y="57.9">D33</text>
<text x="334.4" y="58">CPG151101S21</text>
<text x="334.4" y="54.8">SW34</text>
<text x="372.1" y="57.9">D47</text>
<text x="373.2" y="58">CPG151101S21</text>
<text x="373.2" y="54.8">SW49</text>
<text x="104" y="61.1">1N4148W_C81598</text>
<text x="142.8" y="61.1">1N4148W_C81598</text>
<text x="179.9" y="61.1">1N4148W_C81598</text>
<text x="218.7" y="61.1">1N4148W_C81598</text>
<text x="257.5" y="61.1">1N4148W_C81598</text>
<text x="296.3" y="61.1">1N4148W_C81598</text>
<text x="333.3" y="61.1">1N4148W_C81598</text>
<text x="372.1" y="61.1">1N4148W_C81598</text>
<text x="104" y="87.9">D2</text>
<text x="105.1" y="88">CPG151101S21</text>
<text x="105.1" y="84.8">SW3</text>
<text x="142.8" y="87.9">D14</text>
<text x="143.9" y="88">CPG151101S21</text>
<text x="143.9" y="84.8">SW16</text>
<text x="179.9" y="87.9">D31</text>
<text x="180.9" y="88">CPG151101S21</text>
<text x="180.9" y="84.8">SW32</text>
<text x="218.7" y="87.9">D19</text>
<text x="219.7" y="88">CPG151101S21</text>
<text x="219.7" y="84.8">SW19</text>
<text x="257.5" y="87.9">D63</text>
<text x="258.5" y="88">CPG151101S21</text>
<text x="258.5" y="84.8">SW64</text>
<text x="296.3" y="87.9">D51</text>
<text x="297.3" y="88">CPG151101S21</text>
<text x="297.3" y="84.8">SW51</text>
<text x="333.3" y="87.9">D34</text>
<text x="334.4" y="88">CPG151101S21</text>
<text x="334.4" y="84.8">SW35</text>
<text x="372.1" y="87.9">D46</text>
<text x="373.2" y="88">CPG151101S21</text>
<text x="373.2" y="84.8">SW48</text>
<text x="104" y="91.1">1N4148W_C81598</text>
<text x="142.8" y="91.1">1N4148W_C81598</text>
<text x="179.9" y="91.1">1N4148W_C81598</text>
<text x="218.7" y="91.1">1N4148W_C81598</text>
<text x="257.5" y="91.1">1N4148W_C81598</text>
<text x="296.3" y="91.1">1N4148W_C81598</text>
<text x="333.3" y="91.1">1N4148W_C81598</text>
<text x="372.1" y="91.1">1N4148W_C81598</text>
<text x="104" y="117.9">D4</text>
<text x="105.1" y="118">CPG151101S21</text>
<text x="105.1" y="114.8">SW5</text>
<text x="142.8" y="117.9">D12</text>
<text x="143.9" y="118">CPG151101S21</text>
<text x="143.9" y="114.8">SW14</text>
<text x="179.9" y="117.9">D29</text>
<text x="180.9" y="118">CPG151101S21</text>
<text x="180.9" y="114.8">SW30</text>
<text x="218.7" y="117.9">D21</text>
<text x="219.7" y="118">CPG151101S21</text>
<text x="219.7" y="114.8">SW21</text>
<text x="257.5" y="117.9">D61</text>
<text x="258.5" y="118">CPG151101S21</text>
<text x="258.5" y="114.8">SW62</text>
<text x="296.3" y="117.9">D53</text>
<text x="297.3" y="118">CPG151101S21</text>
<text x="297.3" y="114.8">SW53</text>
<text x="333.3" y="117.9">D36</text>
<text x="334.4" y="118">CPG151101S21</text>
<text x="334.4" y="114.8">SW37</text>
<text x="372.1" y="117.9">D44</text>
<text x="373.2" y="118">CPG151101S21</text>
<text x="373.2" y="114.8">SW46</text>
<text x="104" y="121">1N4148W_C81598</text>
<text x="142.8" y="121">1N4148W_C81598</text>
<text x="179.9" y="121">1N4148W_C81598</text>
<text x="218.7" y="121">1N4148W_C81598</text>
<text x="257.5" y="121">1N4148W_C81598</text>
<text x="296.3" y="121">1N4148W_C81598</text>
<text x="333.3" y="121">1N4148W_C81598</text>
<text x="372.1" y="121">1N4148W_C81598</text>
<text x="104" y="147.8">D3</text>
<text x="105.1" y="148">CPG151101S21</text>
<text x="105.1" y="144.8">SW4</text>
<text x="142.8" y="147.8">D13</text>
<text x="143.9" y="148">CPG151101S21</text>
<text x="143.9" y="144.8">SW15</text>
<text x="179.9" y="147.8">D30</text>
<text x="180.9" y="148">CPG151101S21</text>
<text x="180.9" y="144.8">SW31</text>
<text x="218.7" y="147.8">D20</text>
<text x="219.7" y="148">CPG151101S21</text>
<text x="219.7" y="144.8">SW20</text>
<text x="257.5" y="147.8">D62</text>
<text x="258.5" y="148">CPG151101S21</text>
<text x="258.5" y="144.8">SW63</text>
<text x="296.3" y="147.8">D52</text>
<text x="297.3" y="148">CPG151101S21</text>
<text x="297.3" y="144.8">SW52</text>
<text x="333.3" y="147.8">D35</text>
<text x="334.4" y="148">CPG151101S21</text>
<text x="334.4" y="144.8">SW36</text>
<text x="372.1" y="147.8">D45</text>
<text x="373.2" y="148">CPG151101S21</text>
<text x="373.2" y="144.8">SW47</text>
<text x="104" y="151">1N4148W_C81598</text>
<text x="142.8" y="151">1N4148W_C81598</text>
<text x="179.9" y="151">1N4148W_C81598</text>
<text x="218.7" y="151">1N4148W_C81598</text>
<text x="257.5" y="151">1N4148W_C81598</text>
<text x="296.3" y="151">1N4148W_C81598</text>
<text x="333.3" y="151">1N4148W_C81598</text>
<text x="372.1" y="151">1N4148W_C81598</text>
<text x="104" y="179.6">D8</text>
<text x="105.1" y="179.7">CPG151101S21</text>
<text x="105.1" y="176.5">SW9</text>
<text x="142.8" y="179.6">D9</text>
<text x="143.9" y="179.7">CPG151101S21</text>
<text x="143.9" y="176.5">SW10</text>
<text x="179.9" y="179.6">D25</text>
<text x="180.9" y="179.7">CPG151101S21</text>
<text x="180.9" y="176.5">SW26</text>
<text x="218.7" y="179.6">D24</text>
<text x="219.7" y="179.7">CPG151101S21</text>
<text x="219.7" y="176.5">SW25</text>
<text x="257.5" y="179.6">D57</text>
<text x="258.5" y="179.7">CPG151101S21</text>
<text x="258.5" y="176.5">SW58</text>
<text x="296.3" y="179.6">D56</text>
<text x="297.3" y="179.7">CPG151101S21</text>
<text x="297.3" y="176.5">SW57</text>
<text x="333.3" y="179.6">D40</text>
<text x="334.4" y="179.7">CPG151101S21</text>
<text x="334.4" y="176.5">SW41</text>
<text x="372.1" y="179.6">D41</text>
<text x="373.2" y="179.7">CPG151101S21</text>
<text x="373.2" y="176.5">SW42</text>
<text x="104" y="182.8">1N4148W_C81598</text>
<text x="142.8" y="182.8">1N4148W_C81598</text>
<text x="179.9" y="182.8">1N4148W_C81598</text>
<text x="218.7" y="182.8">1N4148W_C81598</text>
<text x="257.5" y="182.8">1N4148W_C81598</text>
<text x="296.3" y="182.8">1N4148W_C81598</text>
<text x="333.3" y="182.8">1N4148W_C81598</text>
<text x="372.1" y="182.8">1N4148W_C81598</text>
<text x="104" y="209.6">D7</text>
<text x="105.1" y="209.7">CPG151101S21</text>
<text x="105.1" y="206.5">SW8</text>
<text x="142.8" y="209.6">D10</text>
<text x="143.9" y="209.7">CPG151101S21</text>
<text x="143.9" y="206.5">SW11</text>
<text x="179.9" y="209.6">D26</text>
<text x="180.9" y="209.7">CPG151101S21</text>
<text x="180.9" y="206.5">SW27</text>
<text x="218.7" y="209.6">D23</text>
<text x="219.7" y="209.7">CPG151101S21</text>
<text x="219.7" y="206.5">SW24</text>
<text x="257.5" y="209.6">D58</text>
<text x="258.5" y="209.7">CPG151101S21</text>
<text x="258.5" y="206.5">SW59</text>
<text x="296.3" y="209.6">D55</text>
<text x="297.3" y="209.7">CPG151101S21</text>
<text x="297.3" y="206.5">SW56</text>
<text x="333.3" y="209.6">D39</text>
<text x="334.4" y="209.7">CPG151101S21</text>
<text x="334.4" y="206.5">SW40</text>
<text x="372.1" y="209.6">D42</text>
<text x="373.2" y="209.7">CPG151101S21</text>
<text x="373.2" y="206.5">SW43</text>
<text x="104" y="212.8">1N4148W_C81598</text>
<text x="142.8" y="212.8">1N4148W_C81598</text>
<text x="179.9" y="212.8">1N4148W_C81598</text>
<text x="218.7" y="212.8">1N4148W_C81598</text>
<text x="257.5" y="212.8">1N4148W_C81598</text>
<text x="296.3" y="212.8">1N4148W_C81598</text>
<text x="333.3" y="212.8">1N4148W_C81598</text>
<text x="372.1" y="212.8">1N4148W_C81598</text>
<text x="104" y="239.6">D5</text>
<text x="105.1" y="239.7">CPG151101S21</text>
<text x="105.1" y="236.5">SW6</text>
<text x="142.8" y="239.6">D11</text>
<text x="143.9" y="239.7">CPG151101S21</text>
<text x="143.9" y="236.5">SW13</text>
<text x="179.9" y="239.6">D28</text>
<text x="180.9" y="239.7">CPG151101S21</text>
<text x="180.9" y="236.5">SW29</text>
<text x="218.7" y="239.6">D22</text>
<text x="219.7" y="239.7">CPG151101S21</text>
<text x="219.7" y="236.5">SW22</text>
<text x="257.5" y="239.6">D60</text>
<text x="258.5" y="239.7">CPG151101S21</text>
<text x="258.5" y="236.5">SW61</text>
<text x="296.3" y="239.6">D54</text>
<text x="297.3" y="239.7">CPG151101S21</text>
<text x="297.3" y="236.5">SW54</text>
<text x="333.3" y="239.6">D37</text>
<text x="334.4" y="239.7">CPG151101S21</text>
<text x="334.4" y="236.5">SW38</text>
<text x="372.1" y="239.6">D43</text>
<text x="373.2" y="239.7">CPG151101S21</text>
<text x="373.2" y="236.5">SW45</text>
<text x="104" y="242.7">1N4148W_C81598</text>
<text x="142.8" y="242.7">1N4148W_C81598</text>
<text x="179.9" y="242.7">1N4148W_C81598</text>
<text x="218.7" y="242.7">1N4148W_C81598</text>
<text x="257.5" y="242.7">1N4148W_C81598</text>
<text x="296.3" y="242.7">1N4148W_C81598</text>
<text x="333.3" y="242.7">1N4148W_C81598</text>
<text x="372.1" y="242.7">1N4148W_C81598</text>
<text x="104" y="269.6">D6</text>
<text x="105.1" y="269.7">CPG151101S21</text>
<text x="105.1" y="266.5">SW7</text>
<text x="142.8" y="269.6">D16</text>
<text x="143.9" y="269.7">CPG151101S21</text>
<text x="143.9" y="266.5">SW12</text>
<text x="179.9" y="269.6">D27</text>
<text x="180.9" y="269.7">CPG151101S21</text>
<text x="180.9" y="266.5">SW28</text>
<text x="218.7" y="269.6">D17</text>
<text x="219.7" y="269.7">CPG151101S21</text>
<text x="219.7" y="266.5">SW23</text>
<text x="257.5" y="269.6">D59</text>
<text x="258.5" y="269.7">CPG151101S21</text>
<text x="258.5" y="266.5">SW60</text>
<text x="296.3" y="269.6">D49</text>
<text x="297.3" y="269.7">CPG151101S21</text>
<text x="297.3" y="266.5">SW55</text>
<text x="333.3" y="269.6">D38</text>
<text x="334.4" y="269.7">CPG151101S21</text>
<text x="334.4" y="266.5">SW39</text>
<text x="372.1" y="269.6">D48</text>
<text x="373.2" y="269.7">CPG151101S21</text>
<text x="373.2" y="266.5">SW44</text>
<text x="104" y="272.7">1N4148W_C81598</text>
<text x="142.8" y="272.7">1N4148W_C81598</text>
<text x="179.9" y="272.7">1N4148W_C81598</text>
<text x="218.7" y="272.7">1N4148W_C81598</text>
<text x="257.5" y="272.7">1N4148W_C81598</text>
<text x="296.3" y="272.7">1N4148W_C81598</text>
<text x="333.3" y="272.7">1N4148W_C81598</text>
<text x="372.1" y="272.7">1N4148W_C81598</text>
</g>
</svg>
